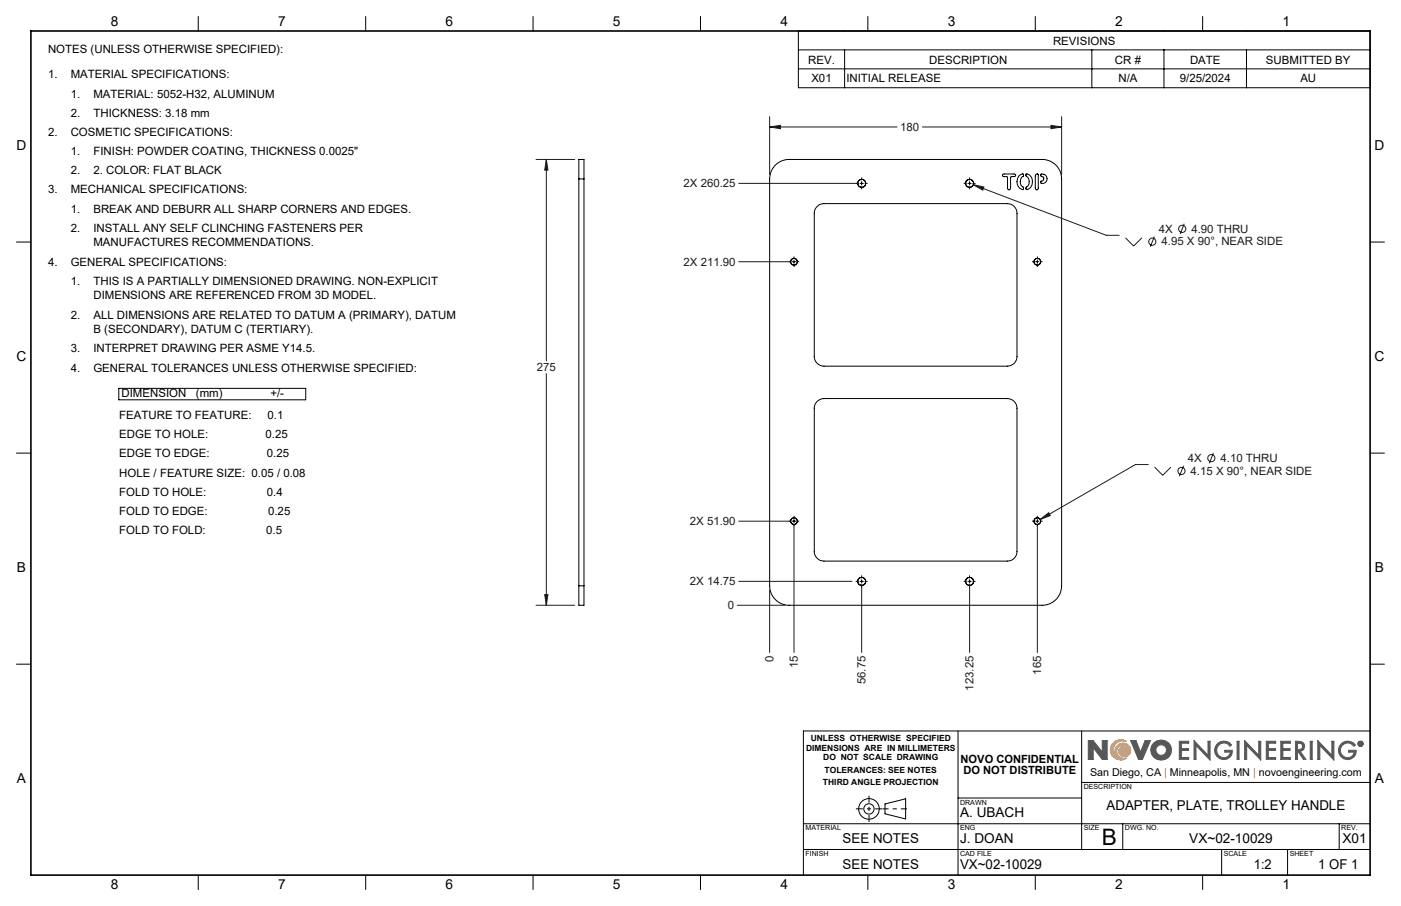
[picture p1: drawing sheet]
<svg xmlns="http://www.w3.org/2000/svg" width="432mm" height="279mm" viewBox="0 0 432 279" stroke-linecap="round" stroke-linejoin="round" font-family="sans-serif">
<g fill="none" stroke="#000" stroke-width=".31">
<path d="M61.1 5.1v4.5M112.7 5.1v4.5M164.3 5.1v4.5M215.9 5.1v4.5M267.5 5.1v4.5M319.1 5.1v4.5M370.7 5.1v4.5M178.4 55.2v-6h1.6v6M178.4 55.2h1.6M178.4 55.2v125.5M180 55.2v125.5M238.7 51.2a5.8 5.8 0 0 1 4.5-2h78a6 6 0 0 1 6 6v125.5a5.9 5.9 0 0 1-6 6h-78a6 6 0 0 1-6-6v-125.5a6.1 6.1 0 0 1 1.5-4z"/>
<path d="M309.1 53.7h3.4l.5 .2-.2 .5-1.3 .2v3.4l-.3 .5h-.4l-.3-.5v-3.4l-1.4-.2zM314 54.3l1.2-.7 .3 .2-.1 .5a1.98 1.98 0 0 0-.1 3.4v.8a2.25 2.25 0 0 1-1.7-3.4zM316.3 53.7a2.44 2.44 0 0 1 1.9 2.3 2.44 2.44 0 0 1-1.9 2.4l-.1-.5a2.12 2.12 0 0 0 .1-3.6zM319.3 53.8l.5-.1 .2 .1v4.4l-.5 .3-.3-.2-.1-.3v-3.7zM320.9 53.7a1.43 1.43 0 0 1 1.8 1.4 1.43 1.43 0 0 1-1.9 1.3l.1-.5a.75 .75 0 0 0 .8-.8 .75 .75 0 0 0-.8-.7zM5.1 74.6h4.4M251.8 63.7a2.73 2.73 0 0 1 2.2-.9h56.4a2.95 2.95 0 0 1 3 3v44.1a2.95 2.95 0 0 1-3 3h-56.4a3 3 0 0 1-3-3v-44.1a2.73 2.73 0 0 1 .8-2.1zM422.3 74.6h4.4M5.1 139.7h4.4M251.8 123.8l1-.6 1.2-.3h56.4a2.95 2.95 0 0 1 3 3v44.1a2.95 2.95 0 0 1-3 3h-56.4a3 3 0 0 1-3-3v-44.1a2.87 2.87 0 0 1 .8-2.1zM422.3 139.7h4.4M178.4 180.7v6h1.6v-6"/>
<path d="M178.4 180.7h1.6M5.1 204.8h4.4M422.3 204.8h4.4M295.3 225.4v44.5M333.4 225.4v36.6M422.3 225.4h-174.7v44.5M247.6 254h174.7M272.8 247.9l6.3-1.6v6.3l-6.3-1.6zM295.3 246.1h38.1M333.4 241.3h88.9M346 254v8M412.7 254v8"/>
<path d="M61.1 269.9v4.4M112.7 269.9v4.4M164.3 269.9v4.4M215.9 269.9v4.4M247.6 262h174.7M267.5 269.9v4.4M319.1 269.9v4.4M370.7 269.9v4.4M376.5 262v7.9M396.8 262v7.9"/>
<circle cx="265.6" cy="56.5" r="1.24"/>
<circle cx="298.8" cy="56.5" r="1.24"/>
<circle cx="244.7" cy="80.7" r="1.04"/>
<circle cx="244.7" cy="80.7" r="1.03"/>
<circle cx="319.7" cy="80.7" r="1.04"/>
<circle cx="319.7" cy="80.7" r="1.03"/>
<circle cx="244.7" cy="160.7" r="1.03"/>
<circle cx="265.6" cy="179.3" r="1.24"/>
<circle cx="298.8" cy="179.3" r="1.24"/>
<circle cx="319.7" cy="160.7" r="1.03"/>
<circle cx="267.8" cy="249.5" r="1.59"/>
<circle cx="267.8" cy="249.5" r="3.2"/>
</g>
<path d="M342.7 229.6a3.1 3.1 0 0 1 4.5-.9 2.82 2.82 0 0 0-3.9 1.7 2.82 2.82 0 0 0 2.3 3.6 2.45 2.45 0 0 1-1.1-4.2 2.45 2.45 0 0 1 4 1.5 1.88 1.88 0 0 1-1.9 2.1 1.88 1.88 0 0 1-1.8-2.2l.6-.7a1.82 1.82 0 0 1 2.4 1.5 1.89 1.89 0 0 0-2.6-2 1.89 1.89 0 0 0-.3 3.3l1.5 .6 .8-.1a3.2 3.2 0 0 1-4-.2 3.2 3.2 0 0 1-.5-4z" fill="none" stroke="#f78d2a" stroke-width=".31"/>
<g fill="none" stroke="#555759" stroke-width=".31">
<path d="M336.9 230.6v3.6h-1.5v-5.8h1.5l2.8 3.6M336.9 230.6h.1M337 230.6l2.7 3.6h1.5v-5.8h-1.5v3.6M339.7 232h.1M348.5 228.4h1.6l1.4 3.6 1.4-3.6h1.7l-2.5 5.8h-1.2zM363.5 228.6h2.9v.6h-2.3v1.7h2.2v.5h-2.2v2.2h2.3v.6h-2.9zM368 228.4l4.3 4.5v-4.3h.7v5.8l-4.4-4.5v4.3h-.6zM375.4 229.2a2.89 2.89 0 0 1 4.2 .5l-.5 .5a2.26 2.26 0 0 0-3.2-.7 2.26 2.26 0 0 0-.5 3.2 2.26 2.26 0 0 0 3.3 .4l.5-1.1h-1.7v-.6h2.3a2.78 2.78 0 0 1-4 2.5 2.78 2.78 0 0 1-.4-4.7zM381.3 228.6h.6v5.6h-.6zM383.6 228.4l4.3 4.5v-4.3h.7v5.8l-4.4-4.5v4.3h-.6zM390.3 228.6h2.9v.6h-2.3v1.7h2.2v.5h-2.2v2.2h2.3v.6h-2.9zM394.8 228.6h2.9v.6h-2.3v1.7h2.2v.5h-2.2v2.2h2.3v.6h-2.9z"/>
<path d="M399.3 228.6a2.74 2.74 0 0 1 2.6 .8l.2 .8-.3 .9-1.1 .6 1.8 2.5h-.8l-1.7-2.5h-.1v2.5h-.6zM399.9 229.2l1.1 .1a1.02 1.02 0 0 1 0 1.7l-1.1 .2zM403.8 228.6h.6v5.6h-.6zM406.2 228.4l4.3 4.5v-4.3h.6v5.8l-4.3-4.5v4.3h-.6zM413.6 229.2a2.89 2.89 0 0 1 4.2 .5l-.5 .5a2.25 2.25 0 0 0-3.3-.7 2.25 2.25 0 0 0-.2 3.4 2.25 2.25 0 0 0 3.4-.3l.1-.6h-1.6v-.6h2.3a2.79 2.79 0 0 1-4 2.5 2.79 2.79 0 0 1-.4-4.7zM419 228.9l.6 .1-.1 .4 .2 .4-.4-.4-.3 .4zM419.2 229l.3 .2-.3 .1z"/>
<circle cx="357.9" cy="231.3" r="1.64"/>
<circle cx="357.9" cy="231.3" r="3.2"/>
<circle cx="419.3" cy="229.4" r=".85"/>
<circle cx="419.3" cy="229.4" r=".71"/>
</g>
<path d="M279.5 249.4h-7.5" fill="none" stroke="#000" stroke-width=".31" stroke-dasharray="15.2 1.3 1.3 1.3" stroke-dashoffset="13.4" stroke-linecap="butt"/>
<path d="M263.8 249.4h8.1M267.8 245.4v8.1" fill="none" stroke="#000" stroke-width=".31" stroke-dasharray="15.2 1.3 1.3 1.3" stroke-dashoffset="13.1" stroke-linecap="butt"/>
<path d="M9.5 9.6h412.8v260.3h-412.8z" fill="none" stroke="#000" stroke-width=".5"/>
<path d="M343 229.1a3.2 3.2 0 0 1 4.2-.4 2.82 2.82 0 0 0-3.9 1.7 2.82 2.82 0 0 0 2.3 3.6 2.43 2.43 0 0 1-1.9-2.8 2.43 2.43 0 0 1 2.7-2 2.43 2.43 0 0 1 2.1 2.7 1.82 1.82 0 0 1-2.5 1.5 1.82 1.82 0 0 1-.9-2.7 1.73 1.73 0 0 1 2.7 1.3 1.9 1.9 0 0 0-2.6-2 1.9 1.9 0 0 0-.3 3.3l.8 .5h1.5a3.2 3.2 0 0 1-4.2-.4 3.2 3.2 0 0 1 0-4.3z" fill-rule="evenodd" fill="#f78d2a"/>
<path d="M335.4 228.4v5.8h1.5v-3.6l2.8 3.6h1.5v-5.8h-1.5v3.6l-2.8-3.6zM348.5 228.4l2.4 5.8h1.2l2.5-5.8h-1.7l-1.4 3.6-1.4-3.6zM355.6 229.1a3.1 3.1 0 0 0 .2 4.6 3.1 3.1 0 0 0 4.6-.6 3.1 3.1 0 0 0-1-4.5l-1.8-.4-1 .3zM356.2 231.3a1.65 1.65 0 0 1 3.3 0 1.65 1.65 0 0 1-3.3 0zM363.5 228.6v5.6h2.9v-.6h-2.3v-2.2h2.2v-.5h-2.2v-1.7h2.3v-.6zM368 228.4v5.8h.6v-4.3l4.4 4.5v-5.8h-.7v4.3zM375.2 229.3a2.79 2.79 0 0 0 .7 4.7 2.79 2.79 0 0 0 3.9-2.6h-2.3v.6h1.7a2.16 2.16 0 0 1-3 1.4 2.16 2.16 0 0 1-.9-3.2 2.22 2.22 0 0 1 3.8 0l.5-.5a2.92 2.92 0 0 0-4.4-.4zM381.3 228.6v5.6h.6v-5.6zM383.6 228.4v5.8h.6v-4.3l4.4 4.5v-5.8h-.7v4.3zM390.3 228.6v5.6h2.9v-.6h-2.3v-2.2h2.2v-.5h-2.2v-1.7h2.3v-.6zM394.8 228.6v5.6h2.9v-.6h-2.3v-2.2h2.2v-.5h-2.2v-1.7h2.3v-.6zM399.3 228.6v5.6h.6v-2.5l1.8 2.5h.8l-1.8-2.5 1.1-.6 .3-1.3a1.6 1.6 0 0 0-2.1-1.2zM399.9 229.2l1.3 .3 .3 .4-.3 1-1.3 .3zM403.8 228.6v5.6h.6v-5.6zM406.2 228.4v5.8h.6v-4.3l4.3 4.5v-5.8h-.6v4.3zM413.3 229.4a2.79 2.79 0 0 0 .9 4.6 2.79 2.79 0 0 0 3.8-2.6h-2.3v.6h1.6a2.18 2.18 0 0 1-3.2 1.3 2.18 2.18 0 0 1-.4-3.5 2.22 2.22 0 0 1 3.6 .4l.5-.5a2.89 2.89 0 0 0-4.5-.3zM419 228.9v.9h.2v-.4l.5 .4-.2-.4 .2-.4zM419.2 229l.3 .2-.3 .1zM418.5 229.4a.85 .85 0 0 0 1.7 0 .85 .85 0 0 0-1.7 0zM418.6 229.4a.71 .71 0 0 1 1.4 0 .71 .71 0 0 1-1.4 0z" fill-rule="evenodd" fill="#555759"/>
<g fill="none" stroke="#191924" stroke-width=".31">
<path d="M237.2 39.2l3.3-.5v1zM237.2 36v17.9M237.2 39.2h39.3M284.3 39.2h42.9M323.9 38.7l3.3 .5-3.3 .5zM327.2 36v17.9M165.2 49.2h11.9M168.4 49.2l.5 3.3h-1zM168.4 49.2v62.1M227.7 56.6h36.6M300 57l3.2 .7-.3 .9zM300 57l41 15.6h3.9"/>
<path d="M346.9 73.3l2.5 2.6 2.5-2.6M355.8 73l-1.3 3.1M365 69l-1.3 3.1M227.7 80.7h15.8M168.4 115.2v71.5M374 139.7l-1.3 3.2M353.9 143.3h-3.9l-29.4 16.9M355.8 144l2.6 2.6 2.5-2.6M364.8 143.7l-1.3 3.1M227.7 179.3h34.9M227.7 160.7h15.8M244.7 162v39.2"/>
<path d="M319.7 162v39.2M320.6 160.2l2.6-2.1 .5 .9zM165.2 186.7h11.9M167.9 183.4h1l-.5 3.3zM227.2 186.7h14.7M237.2 181.9v19.3M265.6 180.6v20.6M298.8 180.6v20.6"/>
<circle cx="355.2" cy="74.5" r="1.11"/>
<circle cx="364.4" cy="70.6" r="1.11"/>
<circle cx="364.1" cy="145.2" r="1.1"/>
<circle cx="373.3" cy="141.3" r="1.11"/>
</g>
<g fill="none" stroke="#000" stroke-width=".31">
<path d="M246.1 9.6h176.2v17.5h-176.2zM246.1 15.4h176.2M260.3 15.4v11.7M336.5 15.4v11.7M358.7 15.4v11.7M384.2 15.4v11.7M246.1 21.2h176.2M263.8 56.6h.8M265.1 56.6h1M265.6 54.8v.7M265.6 56v1M265.6 57.6v.7"/>
<path d="M266.6 56.6h.7M297.1 56.6h.7M298.3 56.6h1M298.8 54.8v.7M298.8 56v1M298.8 57.6v.7M299.9 56.6h.7M244.7 79.2v.5M319.7 79.2v.5M243.2 80.7h.5M244.2 80.7h1M244.7 80.2v1"/>
<path d="M244.7 81.7v.5M245.7 80.7h.5M318.2 80.7h.5M319.2 80.7h1M319.7 80.2v1M319.7 81.7v.5M320.7 80.7h.5M36.6 119.8h57.6v3.5h-57.6zM244.7 159.2v.5M319.7 159.2v.5M243.2 160.7h.5M244.2 160.7h1"/>
<path d="M244.7 160.2v1M244.7 161.7v.5M245.7 160.7h.5M263.8 179.3h.8M265.1 179.3h1M265.6 177.6v.7M265.6 178.8v1M266.6 179.3h.7M297.1 179.3h.7M298.3 179.3h1M298.8 177.6v.7M298.8 178.8v1"/>
<path d="M299.9 179.3h.7M318.2 160.7h.5M319.2 160.7h1M319.7 160.2v1M319.7 161.7v.5M320.7 160.7h.5M265.6 180.3v.7M298.8 180.3v.7"/>
</g>
<path d="M320.6 160.2l3.1-1.2-.5-.9zM237.2 39.2l3.3-.5v1zM323.9 38.7l3.3 .5-3.3 .5zM300 57l2.9 1.6 .3-.9zM168.4 49.2l.5 3.3h-1zM167.9 183.4h1l-.5 3.3z" fill="#191924"/>
<text font-size="7" x="339.5" y="260.5">B</text>
<g font-size="4.2">
<text x="34.1" y="8.1">8</text>
<text x="85.7" y="8.1">7</text>
<text x="137.3" y="8.1">6</text>
<text x="188.9" y="8.1">5</text>
<text x="240.5" y="8.1">4</text>
<text x="292.1" y="8.1">3</text>
<text x="343.7" y="8.1">2</text>
<text x="395.3" y="8.1">1</text>
<text x="5.1" y="46.4">D</text>
<text x="423.7" y="46.4">D</text>
<text x="5.1" y="111.4">C</text>
<text x="423.7" y="111.4">C</text>
<text x="5.2" y="176.5">B</text>
<text x="423.8" y="176.5">B</text>
<text x="5.2" y="241.6">A</text>
<text x="423.8" y="241.6">A</text>
<text x="341" y="249.9">ADAPTER, PLATE, TROLLEY HANDLE</text>
<text x="295.9" y="252">A. UBACH</text>
<text x="259.7" y="260">SEE NOTES</text>
<text x="295.9" y="260">J. DOAN</text>
<text x="366.5" y="260">VX~02-10029</text>
<text x="413.8" y="260">X01</text>
<text x="259.7" y="267.9">SEE NOTES</text>
<text x="295.9" y="267.9">VX~02-10029</text>
<text x="386.5" y="267.9">1:2</text>
<text x="406.3" y="267.9">1 OF 1</text>
<text x="34.1" y="274.2">8</text>
<text x="85.7" y="274.2">7</text>
<text x="137.3" y="274.2">6</text>
<text x="188.9" y="274.2">5</text>
<text x="240.5" y="274.2">4</text>
<text x="292.1" y="274.2">3</text>
<text x="343.7" y="274.2">2</text>
<text x="395.3" y="274.2">1</text>
</g>
<g font-size="3.5">
<text x="14.8" y="16.3">NOTES (UNLESS OTHERWISE SPECIFIED):</text>
<text x="324.6" y="13.8">REVISIONS</text>
<text x="249.1" y="19.6">REV.</text>
<text x="286.4" y="19.6">DESCRIPTION</text>
<text x="343.6" y="19.6">CR #</text>
<text x="366.8" y="19.6">DATE</text>
<text x="390.2" y="19.6">SUBMITTED BY</text>
<text x="14.8" y="24.2">1.</text>
<text x="21.8" y="24.2">MATERIAL SPECIFICATIONS:</text>
<text x="250.1" y="25.4">X01</text>
<text x="260.8" y="25.4">INITIAL RELEASE</text>
<text x="344.7" y="25.4">N/A</text>
<text x="363.6" y="25.4">9/25/2024</text>
<text x="400.8" y="25.4">AU</text>
<text x="21.8" y="30.1">1.</text>
<text x="28.8" y="30.1">MATERIAL: 5052-H32, ALUMINUM</text>
<text x="14.8" y="41.9">2.</text>
<text x="21.8" y="36">2.</text>
<text x="21.8" y="41.9">COSMETIC SPECIFICATIONS:</text>
<text x="28.8" y="36">THICKNESS: 3.18 mm</text>
<text x="21.8" y="47.8">1.</text>
<text x="28.8" y="47.8">FINISH: POWDER COATING, THICKNESS 0.0025&quot;</text>
<text x="21.8" y="53.7">2.</text>
<text x="28.8" y="53.7">2. COLOR: FLAT BLACK</text>
<text x="14.8" y="59.6">3.</text>
<text x="21.8" y="59.6">MECHANICAL SPECIFICATIONS:</text>
<text x="21.8" y="65.5">1.</text>
<text x="28.8" y="65.5">BREAK AND DEBURR ALL SHARP CORNERS AND EDGES.</text>
<text x="21.8" y="71.5">2.</text>
<text x="28.8" y="71.5">INSTALL ANY SELF CLINCHING FASTENERS PER</text>
<text x="28.8" y="76">MANUFACTURES RECOMMENDATIONS.</text>
<text x="14.8" y="81.9">4.</text>
<text x="21.8" y="81.9">GENERAL SPECIFICATIONS:</text>
<text x="21.8" y="87.8">1.</text>
<text x="28.8" y="87.8">THIS IS A PARTIALLY DIMENSIONED DRAWING. NON-EXPLICIT</text>
<text x="28.8" y="92.3">DIMENSIONS ARE REFERENCED FROM 3D MODEL.</text>
<text x="21.8" y="98.2">2.</text>
<text x="28.8" y="98.2">ALL DIMENSIONS ARE RELATED TO DATUM A (PRIMARY), DATUM</text>
<text x="28.8" y="102.8">B (SECONDARY), DATUM C (TERTIARY).</text>
<text x="21.8" y="108.7">3.</text>
<text x="28.8" y="108.7">INTERPRET DRAWING PER ASME Y14.5.</text>
<text x="21.8" y="114.6">4.</text>
<text x="28.8" y="114.6">GENERAL TOLERANCES UNLESS OTHERWISE SPECIFIED:</text>
<text x="37.5" y="122.5">DIMENSION</text>
<text x="60.4" y="122.5">(mm)</text>
<text x="83.3" y="122.5">+/-</text>
<text x="36.8" y="129.2">FEATURE TO FEATURE:</text>
<text x="82.4" y="129.2">0.1</text>
<text x="36.8" y="135.1">EDGE TO HOLE:</text>
<text x="81.9" y="135.1">0.25</text>
<text x="36.8" y="141.1">EDGE TO EDGE:</text>
<text x="82.2" y="141.1">0.25</text>
<text x="36.8" y="147">HOLE / FEATURE SIZE: 0.05 / 0.08</text>
<text x="36.8" y="152.9">FOLD TO HOLE:</text>
<text x="82.2" y="152.9">0.4</text>
<text x="36.8" y="158.8">FOLD TO EDGE:</text>
<text x="82.6" y="158.8">0.25</text>
<text x="36.8" y="164.7">FOLD TO FOLD:</text>
<text x="82" y="164.7">0.5</text>
<text x="296.1" y="235.2">NOVO CONFIDENTIAL</text>
<text x="296.9" y="238.7">DO NOT DISTRIBUTE</text>
</g>
<g font-size="3.5" fill="#191924">
<text x="277.5" y="40.3">180</text>
<text x="210.7" y="57.7">2X 260.25</text>
<text x="357.2" y="71.7">4X</text>
<text x="367.2" y="71.7">4.90 THRU</text>
<text x="358" y="75.7">4.95 X 90°, NEAR SIDE</text>
<text x="210.7" y="81.9">2X 211.90</text>
<text x="165.5" y="114.4">275</text>
<text x="366.1" y="142.5">4X</text>
<text x="376.2" y="142.5">4.10 THRU</text>
<text x="366.9" y="146.4">4.15 X 90°, NEAR SIDE</text>
<text x="212.6" y="161.9">2X 51.90</text>
<text x="212.6" y="180.5">2X 14.75</text>
<text x="224.3" y="187.8">0</text>
<text x="238.4" y="204.1" transform="rotate(-90 238.4 204.1)">0</text>
<text x="245.9" y="206.1" transform="rotate(-90 245.9 206.1)">15</text>
<text x="320.9" y="208.1" transform="rotate(-90 320.9 208.1)">165</text>
<text x="266.8" y="211" transform="rotate(-90 266.8 211)">56.75</text>
<text x="300" y="213" transform="rotate(-90 300 213)">123.25</text>
</g>
<text font-size="3.3" x="336" y="239.4">San Diego, CA | Minneapolis, MN | novoengineering.com</text>
<g font-size="2.6">
<text x="248.4" y="231.5">DIMENSIONS ARE IN MILLIMETERS</text>
<text x="249.9" y="228.6">UNLESS OTHERWISE SPECIFIED</text>
<text x="253.7" y="234.4">DO NOT SCALE DRAWING</text>
<text x="254.2" y="238.5">TOLERANCES: SEE NOTES</text>
<text x="253.7" y="242.1">THIRD ANGLE PROJECTION</text>
</g>
<g font-size="2.2">
<text x="334" y="243.4">DESCRIPTION</text>
<text x="295.9" y="248.2">DRAWN</text>
<text x="248.3" y="256.1">MATERIAL</text>
<text x="295.9" y="256.1">ENG</text>
<text x="334" y="256.1">SIZE</text>
<text x="346.7" y="256.1">DWG. NO.</text>
<text x="413.4" y="256.1">REV.</text>
<text x="248.3" y="264">FINISH</text>
<text x="295.9" y="264">CAD FILE</text>
<text x="377.2" y="264">SCALE</text>
<text x="397.5" y="264">SHEET</text>
</g>
</svg>
